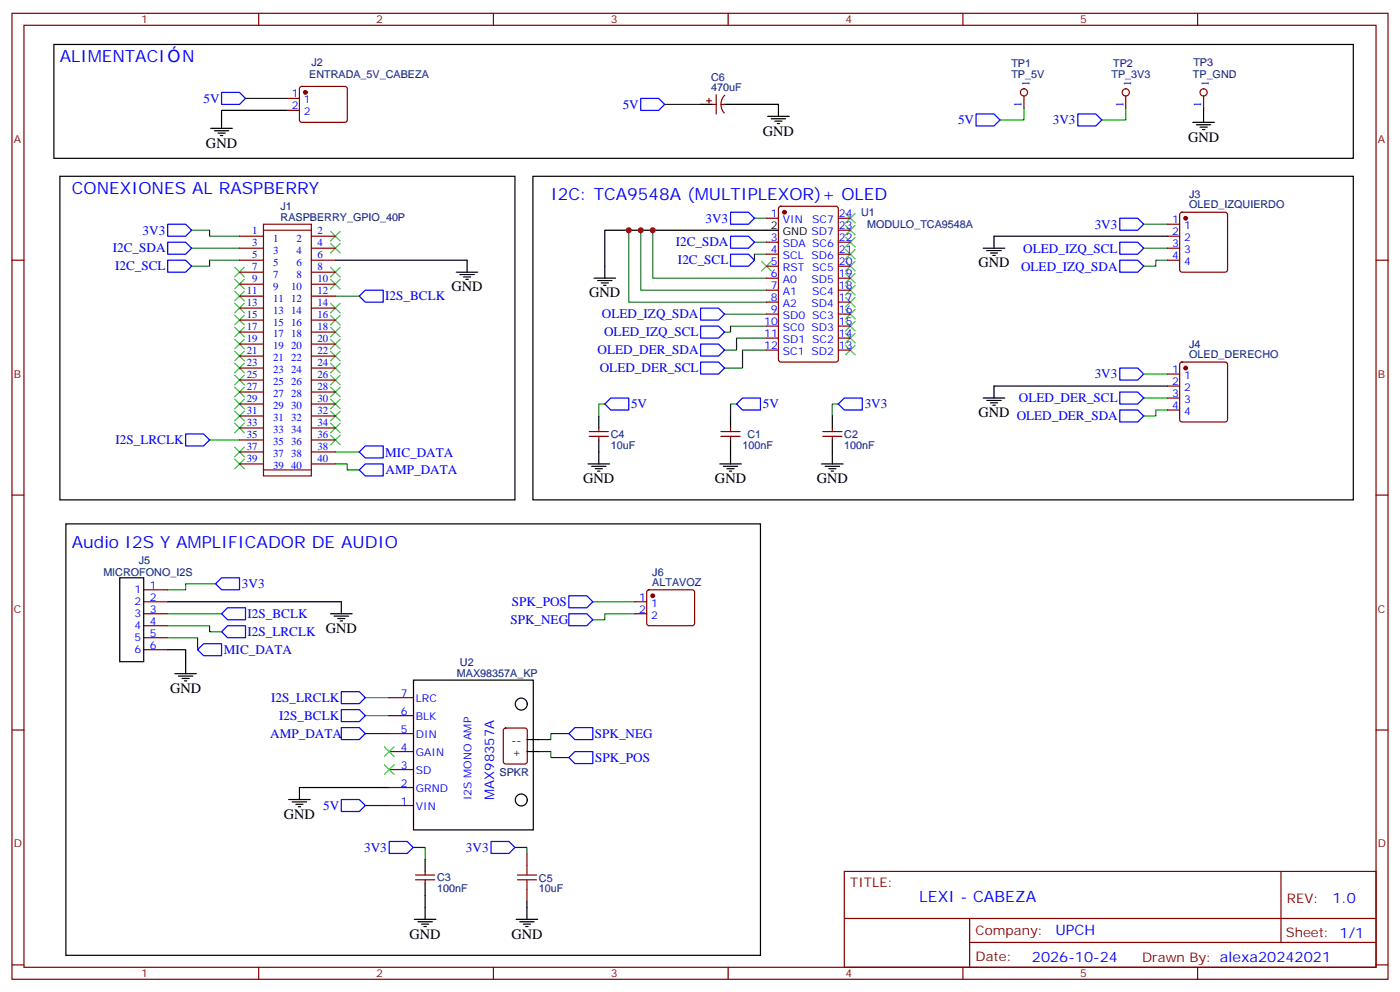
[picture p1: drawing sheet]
<svg xmlns="http://www.w3.org/2000/svg" width="412mm" height="292mm" viewBox="0 0 412 292" stroke-linecap="round" stroke-linejoin="round" font-family="sans-serif">
<g fill="none" stroke="#870000" stroke-width=".35">
<path d="M3.5 3.9h405.4v284.4h-405.4zM7.1 7.4h398.2v277.3h-398.2zM76.2 3.9v3.5M145.3 3.9v3.5M214.5 3.9v3.5M283.6 3.9v3.5M352.8 3.9v3.5M84.7 29h3.5M84.7 32.5h3.5M88.4 25.6l.5-.2h12.7l.5 .2 .2 .5-.1 9.5-.6 .4h-13l-.4-.7v-9.2zM208.1 29.7h1.4M208.8 29v1.4"/>
<path d="M209.9 30.7h1.1M211 27.9v5.6M212.4 30.7h1M213.5 28a3.8 3.8 0 0 0-.2 5.3M301.6 28.3v3.5M331.6 28.3v3.5M354.5 28.3v3.5M3.5 76.6h3.6M70.6 76.6h7M70.6 69.5h7M70.6 73.1h7M91.7 76.6h7.1"/>
<path d="M91.7 69.5h7.1M91.7 73.1h7.1M225.8 64.2h3.5M225.8 71.3h3.5M225.8 74.8h3.5M225.8 78.4h3.5M229.5 60.9l.5-.2h16.2l.7 .4v44.8l-.4 .6-16.5 .1-.6-.5-.1-44.7zM246.9 64.2h3.6M246.9 71.3h3.6M246.9 74.8h3.6M246.9 78.4h3.6M246.9 67.8h3.6"/>
<path d="M344 76.6h3.5M344 66h3.5M344 69.5h3.5M344 73.1h3.5M347.7 62.7l.5-.2h12.7l.5 .2 .2 .5v16.2l-.2 .5-.5 .2h-12.7l-.5-.2-.2-.5v-16.2zM405.3 76.6h3.6M70.6 80.1h7M70.6 83.6h7M70.6 87.2h7M70.6 90.7h7M70.6 94.2h7M70.6 97.8h7"/>
<path d="M91.7 80.1h7.1M91.7 83.6h7.1M91.7 87.2h7.1M91.7 90.7h7.1M91.7 94.2h7.1M91.7 97.8h7.1M225.8 81.9h3.5M225.8 85.4h3.5M225.8 88.9h3.5M225.8 92.5h3.5M225.8 96h3.5M225.8 99.5h3.5"/>
<path d="M246.9 81.9h3.6M246.9 85.4h3.6M246.9 88.9h3.6M246.9 92.5h3.6M246.9 96h3.6M246.9 99.5h3.6M70.6 101.3h7M70.6 104.8h7M70.6 108.3h7M70.6 111.9h7M70.6 115.4h7M70.6 118.9h7"/>
<path d="M91.7 101.3h7.1M91.7 104.8h7.1M91.7 108.3h7.1M91.7 111.9h7.1M91.7 115.4h7.1M91.7 118.9h7.1M225.8 103h3.5M246.9 103h3.6M344 110.1h3.5M344 113.6h3.5M344 117.2h3.5M347.7 106.8l.5-.2h12.7l.5 .2 .2 .5v16.2l-.2 .5-.5 .2h-12.7l-.5-.2-.2-.5v-16.2z"/>
<path d="M70.6 122.4h7M70.6 126h7M70.6 129.5h7M70.6 133h7M70.6 136.6h7M91.7 122.4h7.1M91.7 126h7.1M91.7 129.5h7.1M91.7 133h7.1M91.7 136.6h7.1M173.6 127h5.6M173.6 128.4h5.6"/>
<path d="M176.4 126v1M176.4 128.4v1.1M212.4 127h5.6M212.4 128.4h5.6M215.2 126v1M215.2 128.4v1.1M242.4 127h5.6M242.4 128.4h5.6M245.2 126v1M245.2 128.4v1.1M344 120.7h3.5M3.5 145.7h3.6"/>
<path d="M405.3 145.7h3.6M42.3 177.1h7.1M42.3 173.6h7.1M187 177.1h3.5M190.7 173.8l.5-.2h12.7l.5 .2 .2 .5-.1 9.5-.6 .4-13-.1-.4-.6v-9.2zM42.3 180.7h7.1M42.3 184.2h7.1M42.3 187.7h7.1M42.3 191.2h7.1M187 180.7h3.5M3.5 214.9h3.6M114.7 205.4h7"/>
<path d="M114.7 210.6h7M114.7 215.9h7M148.5 214.5l.5-.2h5.6l.7 .4v9.5l-.4 .6-5.9 .1-.7-.5v-9.4zM405.3 214.9h3.6M114.7 221.2h7M114.7 226.5h7M114.7 231.8h7M114.7 237.1h7M122.4 257.6h5.7M122.4 259h5.7M125.2 256.5v1.1M125.2 259v1"/>
<path d="M155.2 251.2v3.5M248.7 256.5h156.6v28.2h-156.6zM377.3 256.5v20.9M155.2 261.8v3.5M248.7 270.4h156.5M285.6 277.4h119.6M285.6 270.4v14.1M3.5 284h3.6M76.2 284.7v3.6M145.3 284.7v3.6M214.5 284.7v3.6M283.6 284.7v3.6"/>
<path d="M352.8 284.7v3.6M405.3 284h3.6"/>
</g>
<g fill="none" stroke="#000" stroke-width=".35">
<path d="M15.9 13.1h382.7v33.5h-382.7zM62.1 37.8h6.3M63.1 38.5h4.3M64.2 39.2h2.1M64.9 39.9h.7M84.7 32.5h-19.4v5.3M206.4 30.7h3.5M213.4 30.7h15.9v3.6M226.1 34.3h6.4M227.2 35h4.2M228.2 35.7h2.2M229 36.4h.7"/>
<path d="M351.4 36h6.3M352.4 36.7h4.3M353.5 37.4h2.1M354.2 38.1h.7M354.5 31.8v4.2M17.6 51.9h134.1v95.2h-134.1zM157 51.9h241.6v95.2h-241.6zM98.8 76.6h38.8v3.5M229.3 67.8h-51.1v14.1M289.6 73.1h6.4M290.7 73.8h4.2M291.7 74.5h2.2"/>
<path d="M292.5 75.2h.7M344 69.5h-51.2v3.6M134.4 80.1h6.4M135.5 80.8h4.2M136.5 81.5h2.1M137.2 82.2h.7M175 81.9h6.3M176 82.6h4.3M177.1 83.3h2.1M177.8 84h.7M289.6 117.2h6.4M290.7 117.9h4.2"/>
<path d="M291.7 118.6h2.2M292.5 119.3h.7M344 113.6h-51.2v3.6M173.2 136.6h6.4M174.3 137.3h4.2M175.3 138h2.1M176 138.7h.7M176.4 122.4v3.6M176.4 129.5v7.1M212 136.6h6.4M213.1 137.3h4.2M214.1 138h2.2"/>
<path d="M214.8 138.7h.7M215.2 122.4v3.6M215.2 129.5v7.1M242 136.6h6.4M243.1 137.3h4.2M244.1 138h2.1M244.8 138.7h.7M245.2 122.4v3.6M245.2 129.5v7.1M19.4 154.2h204.6v127h-204.6zM35.3 170.1h7v24.7h-7zM49.4 177.1h51.1v3.6"/>
<path d="M49.4 191.2h5.3v7.1M51.5 198.3h6.4M52.6 199h4.2M53.6 199.7h2.1M97.4 180.7h6.3M98.4 181.4h4.3M99.5 182.1h2.1M100.2 182.8h.7M54.3 200.4h.7M121.8 200.2h35.3v44.1h-35.3zM155.2 217.7h3.5M85 235.3h6.4"/>
<path d="M86.1 236h4.2M87.1 236.7h2.2M87.8 237.5h.7M114.7 231.8h-26.5v3.5M155.2 221.2h3.5M125.2 253v3.5M122.1 270.6h6.3M123.1 271.3h4.3M124.2 272h2.1M124.9 272.7h.7M125.2 260v10.6M152 270.6h6.4"/>
<path d="M153.1 271.3h4.2M154.2 272h2.1M154.9 272.7h.7M155.2 265.3v5.3"/>
<circle cx="153.6" cy="207.2" r="1.76"/>
<circle cx="153.6" cy="235.5" r="1.76"/>
</g>
<g fill="none" stroke="#00f" stroke-width=".35">
<path d="M65.3 27.2h5.3l1.7 1.8-1.7 1.7h-5.3zM188.7 29h5.3l1.8 1.7-1.8 1.8h-5.3zM287.5 33.5h5.3l1.8 1.8-1.8 1.8h-5.3zM317.5 33.5h5.3l1.8 1.8-1.8 1.8h-5.3zM49.4 66h5.3l1.7 1.8-1.7 1.7h-5.3zM49.4 76.6h5.3l1.7 1.8-1.7 1.7h-5.3zM49.4 71.3h5.3l1.7 1.8-1.7 1.7h-5.3zM215.2 62.5h5.3l1.7 1.7-1.7 1.8h-5.3zM215.2 74.8h5.3l1.7 1.8-1.7 1.8h-5.3zM215.2 69.5h5.3l1.7 1.8-1.7 1.8h-5.3zM329.8 64.2h5.3l1.8 1.8-1.8 1.8h-5.3zM329.8 76.6h5.3l1.8 1.8-1.8 1.7h-5.3z"/>
<path d="M329.8 71.3h5.3l1.8 1.8-1.8 1.7h-5.3zM105.8 87.2l1.8-1.8h5.3v3.5h-5.3zM206.4 90.7h5.3l1.7 1.8-1.7 1.7h-5.3zM206.4 96h5.3l1.7 1.8-1.7 1.7h-5.3zM178.2 118.9l1.7-1.7h5.3v3.5h-5.3zM206.4 101.3h5.3l1.7 1.7-1.7 1.8h-5.3zM206.4 106.6h5.3l1.7 1.7-1.7 1.8h-5.3zM217 118.9l1.7-1.7h5.3v3.5h-5.3zM246.9 118.9l1.8-1.7h5.3v3.5h-5.3zM329.8 108.3h5.3l1.8 1.8-1.8 1.8h-5.3zM329.8 115.4h5.3l1.8 1.8-1.8 1.7h-5.3zM54.7 127.7h5.3l1.7 1.8-1.7 1.8h-5.3z"/>
<path d="M105.8 138.3l1.8-1.7h5.3v3.5h-5.3zM105.8 133l1.8-1.7h5.3v3.5h-5.3zM329.8 120.7h5.3l1.8 1.7-1.8 1.8h-5.3zM63.5 171.8l1.8-1.7h5.3v3.5h-5.3zM167.6 175.4h5.3l1.7 1.7-1.7 1.8h-5.3zM58.2 191.2l1.8-1.7h5.3v3.5h-5.3zM65.3 185.9l1.7-1.7h5.3v3.5h-5.3zM65.3 180.7l1.7-1.8h5.3v3.5h-5.3zM167.6 180.7h5.3l1.7 1.7-1.7 1.8h-5.3zM100.5 214.2h5.3l1.8 1.7-1.8 1.8h-5.3zM100.5 203.6h5.3l1.8 1.8-1.8 1.7h-5.3zM100.5 208.9h5.3l1.8 1.7-1.8 1.8h-5.3z"/>
<path d="M167.6 215.9l1.7-1.7h5.3v3.5h-5.3zM100.5 235.3h5.3l1.8 1.8-1.8 1.8h-5.3zM167.6 223l1.7-1.8h5.3v3.6h-5.3zM114.7 247.7h5.2l1.8 1.7-1.8 1.8h-5.2zM144.6 247.7h5.3l1.8 1.7-1.8 1.8h-5.3z"/>
</g>
<g fill="none" stroke="#008700" stroke-width=".35">
<path d="M72.3 29h12.4M195.8 30.7h10.6M301.6 31.8v3.5h-7M331.6 31.8v3.5h-7M56.4 67.8h5.3v1.7h8.9M56.4 73.1h14.2M70.6 76.6h-8.9v1.8h-5.3M185.2 67.8v21.1h40.6M188.7 67.8v17.6h37.1M192.3 67.8v14.1h33.5M222.2 64.2h3.6M222.2 71.3h3.6"/>
<path d="M225.8 74.8h-3.6v1.8M336.9 66h7.1M336.9 73.1h7.1M344 76.6h-3.6v1.8h-3.5M98.8 87.2h7M213.4 92.5h12.4M225.8 99.5h-8.8v3.5h-3.6M225.8 96h-10.6v1.8h-1.8M178.2 118.9h-1.8v3.5M217 118.9h-1.8v3.5M225.8 103h-7.1v5.3h-5.3M246.9 118.9h-1.7v3.5"/>
<path d="M336.9 110.1h7.1M336.9 117.2h7.1M61.7 129.5h8.9M98.8 136.6h3.5v1.7h3.5M98.8 133h7M344 120.7h-3.6v1.7h-3.5M63.5 171.8h-8.8v1.8h-5.3M174.6 177.1h12.4M49.4 187.7h8.8v3.5M49.4 184.2h12.3v1.7h3.6M49.4 180.7h15.9M187 180.7h-8.8v1.7h-3.6"/>
<path d="M107.6 215.9h7.1M107.6 210.6h7.1M107.6 205.4h7.1M167.6 215.9h-5.3v1.8h-3.6M107.6 237.1h7.1M158.7 221.2h3.6v1.8h5.3M121.7 249.4h3.5v3.6M151.7 249.4h3.5v1.8"/>
</g>
<g fill="none" stroke="#3c3" stroke-width=".35">
<path d="M69.1 78.7l2.9 2.8M72 78.7l-2.9 2.8M97.4 68.1l2.8 2.8M97.4 71.6l2.8 2.9M97.4 78.7l2.8 2.8M100.2 68.1l-2.8 2.8M100.2 71.6l-2.8 2.9M100.2 78.7l-2.8 2.8M224.4 76.9l2.8 2.9M227.2 76.9l-2.8 2.9M249.1 76.9l2.8 2.9M249.1 73.4l2.8 2.8"/>
<path d="M249.1 69.9l2.8 2.8M249.1 66.4l2.8 2.8M249.1 62.8l2.8 2.9M251.9 76.9l-2.8 2.9M251.9 73.4l-2.8 2.8M251.9 69.9l-2.8 2.8M251.9 66.4l-2.8 2.8M251.9 62.8l-2.8 2.9M69.1 82.2l2.9 2.9M69.1 85.8l2.9 2.8M69.1 89.3l2.9 2.8M69.1 92.8l2.9 2.8"/>
<path d="M69.1 99.9l2.9 2.8M69.1 96.3l2.9 2.9M72 96.3l-2.9 2.9M72 99.9l-2.9 2.8M72 92.8l-2.9 2.8M72 89.3l-2.9 2.8M72 85.8l-2.9 2.8M72 82.2l-2.9 2.9M97.4 82.2l2.8 2.9M97.4 89.3l2.8 2.8M97.4 92.8l2.8 2.8M97.4 96.3l2.8 2.9"/>
<path d="M97.4 99.9l2.8 2.8M100.2 82.2l-2.8 2.9M100.2 89.3l-2.8 2.8M100.2 92.8l-2.8 2.8M100.2 96.3l-2.8 2.9M100.2 99.9l-2.8 2.8M249.1 87.5l2.8 2.8M249.1 84l2.8 2.8M249.1 80.5l2.8 2.8M249.1 91.1l2.8 2.8M249.1 94.6l2.8 2.8M249.1 98.1l2.8 2.8"/>
<path d="M251.9 84l-2.8 2.8M251.9 87.5l-2.8 2.8M251.9 80.5l-2.8 2.8M251.9 91.1l-2.8 2.8M251.9 94.6l-2.8 2.8M251.9 98.1l-2.8 2.8M69.1 117.5l2.9 2.8M69.1 114l2.9 2.8M69.1 110.5l2.9 2.8M69.1 106.9l2.9 2.8M69.1 103.4l2.9 2.8M72 106.9l-2.9 2.8"/>
<path d="M72 110.5l-2.9 2.8M72 117.5l-2.9 2.8M72 114l-2.9 2.8M72 103.4l-2.9 2.8M97.4 103.4l2.8 2.8M97.4 106.9l2.8 2.8M97.4 110.5l2.8 2.8M97.4 114l2.8 2.8M97.4 117.5l2.8 2.8M100.2 103.4l-2.8 2.8M100.2 106.9l-2.8 2.8M100.2 110.5l-2.8 2.8"/>
<path d="M100.2 114l-2.8 2.8M100.2 117.5l-2.8 2.8M249.1 101.6l2.8 2.9M251.9 101.6l-2.8 2.9M69.1 131.6l2.9 2.8M69.1 135.1l2.9 2.9M69.1 124.6l2.9 2.8M69.1 121l2.9 2.9M72 121l-2.9 2.9M72 124.6l-2.9 2.8M72 131.6l-2.9 2.8M72 135.1l-2.9 2.9"/>
<path d="M97.4 121l2.8 2.9M97.4 124.6l2.8 2.8M97.4 128.1l2.8 2.8M100.2 121l-2.8 2.9M100.2 124.6l-2.8 2.8M100.2 128.1l-2.8 2.8M113.2 219.8l2.9 2.8M116.1 219.8l-2.9 2.8M113.2 225.1l2.9 2.8M116.1 225.1l-2.9 2.8"/>
</g>
<g fill="none" stroke="#a10000" stroke-width=".35">
<path d="M77.6 66h14.1v74.1h-14.1zM77.6 67.8h14.1M77.6 138.3h14.1M152.4 259h5.6M152.4 257.6h5.6M155.2 254.7v2.9M155.2 259v2.8"/>
<circle cx="301.6" cy="27.2" r="1.06"/>
<circle cx="331.6" cy="27.2" r="1.06"/>
<circle cx="354.5" cy="27.2" r="1.06"/>
</g>
<g fill="#870000" stroke="#870000" stroke-width=".35">
<circle cx="231.1" cy="62.5" r=".53"/>
<circle cx="192.3" cy="175.4" r=".53"/>
<circle cx="349.2" cy="108.3" r=".53"/>
<circle cx="349.2" cy="64.2" r=".53"/>
<circle cx="90" cy="27.2" r=".53"/>
</g>
<g fill="#c00">
<circle cx="192.3" cy="67.8" r=".88"/>
<circle cx="188.7" cy="67.8" r=".88"/>
<circle cx="185.2" cy="67.8" r=".88"/>
</g>
<g font-size="4.9" fill="#00f">
<text x="17.6" y="18.4">ALIMENTACI</text>
<text x="53.7" y="18.4">N</text>
<text x="21.2" y="57.2">CONEXIONES AL RASPBERRY</text>
<text x="162.3" y="58.9">I2C: TCA9548A (MULTIPLEXOR)+ OLED</text>
<text x="21.2" y="161.3">Audio I2S Y AMPLIFICADOR DE AUDIO</text>
</g>
<text font-size="4.6" fill="#00f" x="270.8" y="265.5">LEXI - CABEZA</text>
<g font-size="4.2">
<text x="224.7" y="39.9">GND</text>
<text x="350" y="41.7">GND</text>
<text x="60.7" y="43.4">GND</text>
<text x="288.2" y="78.7">GND</text>
<text x="133" y="85.8">GND</text>
<text x="173.6" y="87.5">GND</text>
<text x="288.2" y="122.8">GND OLED_DER_SDA</text>
<text x="171.8" y="142.2">GND</text>
<text x="210.6" y="142.2">GND</text>
<text x="240.6" y="142.2">GND</text>
<text x="96" y="186.3">GND</text>
<text x="50.1" y="203.9">GND</text>
<text x="83.6" y="241">GND</text>
<text x="120.6" y="276.3">GND</text>
<text x="150.6" y="276.3">GND</text>
</g>
<g font-size="4.2" fill="#00f">
<text x="392.5" y="265.8">1.0</text>
<text x="310.9" y="275.3">UPCH</text>
<text x="304" y="283.1">2026-10-24</text>
</g>
<g font-size="3.9" fill="#00f">
<text x="60" y="30.2">5V</text>
<text x="183.4" y="32">5V</text>
<text x="282.2" y="36.6">5V</text>
<text x="310.1" y="36.6">3V3</text>
<text x="207.8" y="65.5">3V3</text>
<text x="42" y="69">3V3</text>
<text x="322.5" y="67.3">3V3</text>
<text x="33.2" y="74.3">I2C_SDA</text>
<text x="199" y="72.5">I2C_SDA</text>
<text x="199.7" y="77.8">I2C_SCL</text>
<text x="301.4" y="74.3">OLED_IZQ_SCL</text>
<text x="33.9" y="79.6">I2C_SCL</text>
<text x="300.8" y="79.6">OLED_IZQ_SDA</text>
<text x="113.5" y="88.4">I2S_BCLK</text>
<text x="177.3" y="93.7">OLED_IZQ_SDA</text>
<text x="178" y="99">OLED_IZQ_SCL</text>
<text x="176" y="104.3">OLED_DER_SDA</text>
<text x="176.7" y="109.6">OLED_DER_SCL</text>
<text x="322.5" y="111.4">3V3</text>
<text x="300.2" y="118.4">OLED_DER_SCL</text>
<text x="185.9" y="120.2">5V</text>
<text x="224.7" y="120.2">5V</text>
<text x="254.7" y="120.2">3V3</text>
<text x="34" y="130.8">I2S_LRCLK</text>
<text x="113.5" y="134.4">MIC_DATA</text>
<text x="113.6" y="139.6">AMP_DATA</text>
<text x="71.3" y="173.1">3V3</text>
<text x="150.8" y="178.3">SPK_POS</text>
<text x="72.9" y="182">I2S_BCLK</text>
<text x="150.4" y="183.7">SPK_NEG</text>
<text x="72.9" y="187.3">I2S_LRCLK</text>
<text x="66" y="192.5">MIC_DATA</text>
<text x="79.9" y="206.5">I2S_LRCLK</text>
<text x="82.3" y="211.8">I2S_BCLK</text>
<text x="79.6" y="217.2">AMP_DATA</text>
<text x="175.2" y="217.2">SPK_NEG</text>
<text x="175.3" y="224.3">SPK_POS</text>
<text x="95.2" y="238.4">5V</text>
<text x="145.5" y="235.4" transform="rotate(-90 145.5 235.4)">MAX98357A</text>
<text x="107.3" y="250.7">3V3</text>
<text x="137.3" y="250.7">3V3</text>
</g>
<g font-size="3.9" fill="#800">
<text x="250.5" y="261.1">TITLE:</text>
<text x="379.1" y="265.8">REV:</text>
<text x="287.4" y="275.3">Company:</text>
<text x="378.7" y="275.9">Sheet: 1/1</text>
<text x="287.4" y="283">Date:</text>
<text x="336.4" y="283.1">Drawn By: alexa20242021</text>
</g>
<g font-size="3.2" fill="#800">
<text x="41.6" y="6.9">1</text>
<text x="110.8" y="6.9">2</text>
<text x="179.9" y="6.9">3</text>
<text x="249.1" y="6.9">4</text>
<text x="318.2" y="6.9">5</text>
<text x="4.1" y="42">A</text>
<text x="405.9" y="42">A</text>
<text x="4.1" y="111.2">B</text>
<text x="405.9" y="111.2">B</text>
<text x="4.1" y="180.3">C</text>
<text x="405.9" y="180.3">C</text>
<text x="4.1" y="249.4">D</text>
<text x="405.9" y="249.4">D</text>
<text x="41.6" y="287.7">1</text>
<text x="110.8" y="287.7">2</text>
<text x="179.9" y="287.7">3</text>
<text x="249.1" y="287.7">4</text>
<text x="318.2" y="287.7">5</text>
</g>
<g font-size="3.2" fill="#000080">
<text x="91.1" y="23.1">ENTRADA_5V_CABEZA</text>
<text x="91.7" y="19.5">J2</text>
<text x="209.5" y="23.8">C6</text>
<text x="297.9" y="22.8">TP_5V</text>
<text x="297.9" y="19.8">TP1</text>
<text x="327.4" y="23.1">TP_3V3</text>
<text x="327.9" y="19.8">TP2</text>
<text x="351.4" y="23.1">TP_GND</text>
<text x="351.5" y="19.5">TP3</text>
<text x="209.5" y="26.8">470uF</text>
<text x="350.3" y="58.3">J3</text>
<text x="82.7" y="64.9">RASPBERRY_GPIO_40P</text>
<text x="82.7" y="61.9">J1</text>
<text x="253.7" y="63.6">U1</text>
<text x="350.3" y="61.4">OLED_IZQUIERDO</text>
<text x="255.4" y="67.1">MODULO_TCA9548A</text>
<text x="350.3" y="105.5">OLED_DERECHO</text>
<text x="350.3" y="102.4">J4</text>
<text x="179.9" y="129">C4</text>
<text x="220.1" y="128.9">C1</text>
<text x="248.7" y="128.9">C2</text>
<text x="179.9" y="132">10uF</text>
<text x="218.7" y="132">100nF</text>
<text x="248.7" y="132.1">100nF</text>
<text x="40.9" y="166">J5</text>
<text x="30.4" y="169.6">MICROFONO_I2S</text>
<text x="192.1" y="172.5">ALTAVOZ</text>
<text x="192.1" y="169.4">J6</text>
<text x="135.5" y="195.9">U2</text>
<text x="134.6" y="199.1">MAX98357A_KP</text>
<text x="147.1" y="228.5">SPKR</text>
<text x="128.8" y="262.6">100nF</text>
<text x="128.8" y="259.4">C3</text>
<text x="158.7" y="262.6">10uF</text>
<text x="158.7" y="259.5">C5</text>
</g>
<g font-size="3.2" fill="#00f">
<text x="86" y="28.6">1</text>
<text x="303.2" y="25.4" transform="rotate(-90 303.2 25.4)">1</text>
<text x="333.2" y="25.4" transform="rotate(-90 333.2 25.4)">1</text>
<text x="356.1" y="25.4" transform="rotate(-90 356.1 25.4)">1</text>
<text x="86" y="32.1">2</text>
<text x="89.5" y="30.4">1</text>
<text x="89.5" y="33.9">2</text>
<text x="300.9" y="31.6" transform="rotate(-90 300.9 31.6)">1</text>
<text x="330.9" y="31.6" transform="rotate(-90 330.9 31.6)">1</text>
<text x="353.8" y="31.6" transform="rotate(-90 353.8 31.6)">1</text>
<text x="227.1" y="63.9">1</text>
<text x="230.6" y="65.7">VIN</text>
<text x="239.2" y="65.7">SC7</text>
<text x="247.1" y="63.9">24</text>
<text x="345.3" y="65.7">1</text>
<text x="74.3" y="68.8">1</text>
<text x="80.4" y="71.1">1</text>
<text x="87.3" y="71.1">2</text>
<text x="93.5" y="68.8">2</text>
<text x="227.1" y="70.9">3</text>
<text x="247.1" y="70.9">22</text>
<text x="247.1" y="67.4">23</text>
<text x="345.3" y="69.2">2</text>
<text x="348.8" y="67.4">1</text>
<text x="348.8" y="70.9">2</text>
<text x="74.3" y="72.4">3</text>
<text x="74.3" y="75.9">5</text>
<text x="80.4" y="74.6">3</text>
<text x="87.3" y="74.6">4</text>
<text x="93.5" y="72.4">4</text>
<text x="93.5" y="75.9">6</text>
<text x="227.1" y="74.5">4</text>
<text x="227.1" y="78">5</text>
<text x="230.6" y="72.7">SDA SC6</text>
<text x="230.6" y="76.2">SCL</text>
<text x="239" y="76.2">SD6</text>
<text x="247.1" y="78">20</text>
<text x="247.1" y="74.5">21</text>
<text x="345.3" y="72.7">3</text>
<text x="345.3" y="76.2">4</text>
<text x="348.8" y="74.5">3</text>
<text x="348.8" y="78">4</text>
<text x="74.3" y="79.4">7</text>
<text x="74.3" y="82.9">9</text>
<text x="80.4" y="78.2">5</text>
<text x="80.4" y="81.7">7</text>
<text x="87.3" y="78.2">6</text>
<text x="87.3" y="81.7">8</text>
<text x="93.5" y="79.4">8</text>
<text x="93.5" y="82.9">10</text>
<text x="227.1" y="81.5">6</text>
<text x="230.6" y="79.8">RST</text>
<text x="230.6" y="83.3">A0</text>
<text x="239" y="83.3">SD5</text>
<text x="239.2" y="79.8">SC5</text>
<text x="247.1" y="81.5">19</text>
<text x="72.7" y="86.5">11</text>
<text x="72.7" y="90">13</text>
<text x="80.4" y="85.2">9</text>
<text x="80.4" y="88.8">11</text>
<text x="85.7" y="85.2">10</text>
<text x="85.7" y="88.8">12</text>
<text x="93.5" y="86.5">12</text>
<text x="93.5" y="90">14</text>
<text x="227.1" y="85.1">7</text>
<text x="227.1" y="88.6">8</text>
<text x="230.6" y="86.8">A1</text>
<text x="239.2" y="86.8">SC4</text>
<text x="247.1" y="88.6">17</text>
<text x="247.1" y="85.1">18</text>
<text x="72.7" y="93.5">15</text>
<text x="80.4" y="92.3">13</text>
<text x="80.4" y="95.8">15</text>
<text x="85.7" y="92.3">14</text>
<text x="85.7" y="95.8">16</text>
<text x="93.5" y="93.5">16</text>
<text x="225.1" y="95.6">10</text>
<text x="227.1" y="92.1">9</text>
<text x="230.6" y="90.3">A2</text>
<text x="230.6" y="93.9">SD0 SC3</text>
<text x="239" y="90.3">SD4</text>
<text x="247.1" y="95.6">15</text>
<text x="247.1" y="92.1">16</text>
<text x="72.7" y="97">17</text>
<text x="72.7" y="100.6">19</text>
<text x="80.4" y="99.3">17</text>
<text x="85.7" y="99.3">18</text>
<text x="93.5" y="97">18</text>
<text x="93.5" y="100.6">20</text>
<text x="225.1" y="99.2">11</text>
<text x="230.6" y="97.4">SC0 SD3</text>
<text x="230.6" y="100.9">SD1 SC2</text>
<text x="247.1" y="99.2">14</text>
<text x="72.7" y="104.1">21</text>
<text x="72.7" y="107.6">23</text>
<text x="80.4" y="102.9">19</text>
<text x="80.4" y="106.4">21</text>
<text x="85.7" y="102.9">20</text>
<text x="85.7" y="106.4">22</text>
<text x="93.5" y="104.1">22</text>
<text x="93.5" y="107.6">24</text>
<text x="225.1" y="102.7">12</text>
<text x="230.6" y="104.5">SC1 SD2</text>
<text x="247.1" y="102.7">13</text>
<text x="72.7" y="111.2">25</text>
<text x="80.4" y="109.9">23</text>
<text x="80.4" y="113.5">25</text>
<text x="85.7" y="109.9">24</text>
<text x="85.7" y="113.5">26</text>
<text x="93.5" y="111.2">26</text>
<text x="345.3" y="109.7">1</text>
<text x="345.3" y="113.3">2</text>
<text x="348.8" y="111.5">1</text>
<text x="72.7" y="114.7">27</text>
<text x="72.7" y="118.2">29</text>
<text x="80.4" y="117">27</text>
<text x="85.7" y="117">28</text>
<text x="93.5" y="114.7">28</text>
<text x="93.5" y="118.2">30</text>
<text x="345.3" y="116.8">3</text>
<text x="348.8" y="115">2</text>
<text x="348.8" y="118.6">3</text>
<text x="72.7" y="121.7">31</text>
<text x="72.7" y="125.3">33</text>
<text x="80.4" y="120.5">29</text>
<text x="80.4" y="124">31</text>
<text x="85.7" y="120.5">30</text>
<text x="85.7" y="124">32</text>
<text x="93.5" y="121.7">32</text>
<text x="93.5" y="125.3">34</text>
<text x="345.3" y="120.3">4</text>
<text x="348.8" y="122.1">4</text>
<text x="72.7" y="128.8">35</text>
<text x="80.4" y="127.6">33</text>
<text x="80.4" y="131.1">35</text>
<text x="85.7" y="127.6">34</text>
<text x="85.7" y="131.1">36</text>
<text x="93.5" y="128.8">36</text>
<text x="72.7" y="132.3">37</text>
<text x="72.7" y="135.9">39</text>
<text x="80.4" y="134.6">37</text>
<text x="85.7" y="134.6">38</text>
<text x="93.5" y="132.3">38</text>
<text x="93.5" y="135.9">40</text>
<text x="80.4" y="138.1">39</text>
<text x="85.7" y="138.1">40</text>
<text x="44.1" y="173.2">1</text>
<text x="39.6" y="174.7">1</text>
<text x="39.6" y="178.2">2</text>
<text x="44.1" y="176.8">2</text>
<text x="188.3" y="176.8">1</text>
<text x="191.8" y="178.5">1</text>
<text x="39.6" y="181.7">3</text>
<text x="39.6" y="185.2">4</text>
<text x="44.1" y="180.3">3</text>
<text x="44.1" y="183.8">4</text>
<text x="188.3" y="180.3">2</text>
<text x="191.8" y="182.1">2</text>
<text x="39.6" y="188.8">5</text>
<text x="44.1" y="187.4">5</text>
<text x="44.1" y="190.9">6</text>
<text x="39.6" y="192.3">6</text>
<text x="118" y="205.1">7</text>
<text x="122.5" y="206.5">LRC</text>
<text x="118" y="210.4">6</text>
<text x="118" y="215.7">5</text>
<text x="122.5" y="211.8">BLK</text>
<text x="118" y="221">4</text>
<text x="122.5" y="217.1">DIN</text>
<text x="118" y="226.3">3</text>
<text x="122.5" y="222.4">GAIN</text>
<text x="122.5" y="227.7">SD</text>
<text x="118" y="231.6">2</text>
<text x="122.5" y="233">GRND</text>
<text x="118" y="236.9">1</text>
<text x="122.5" y="238.3">VIN</text>
<text x="138.9" y="235.6" transform="rotate(-90 138.9 235.6)">I2S MONO AMP</text>
</g>
<g font-size="3.2">
<text x="227.1" y="67.4">2</text>
<text x="230.6" y="69.2">GND SD7</text>
<text x="150.7" y="218.9">--</text>
<text x="151" y="222.4">+</text>
</g>
</svg>
